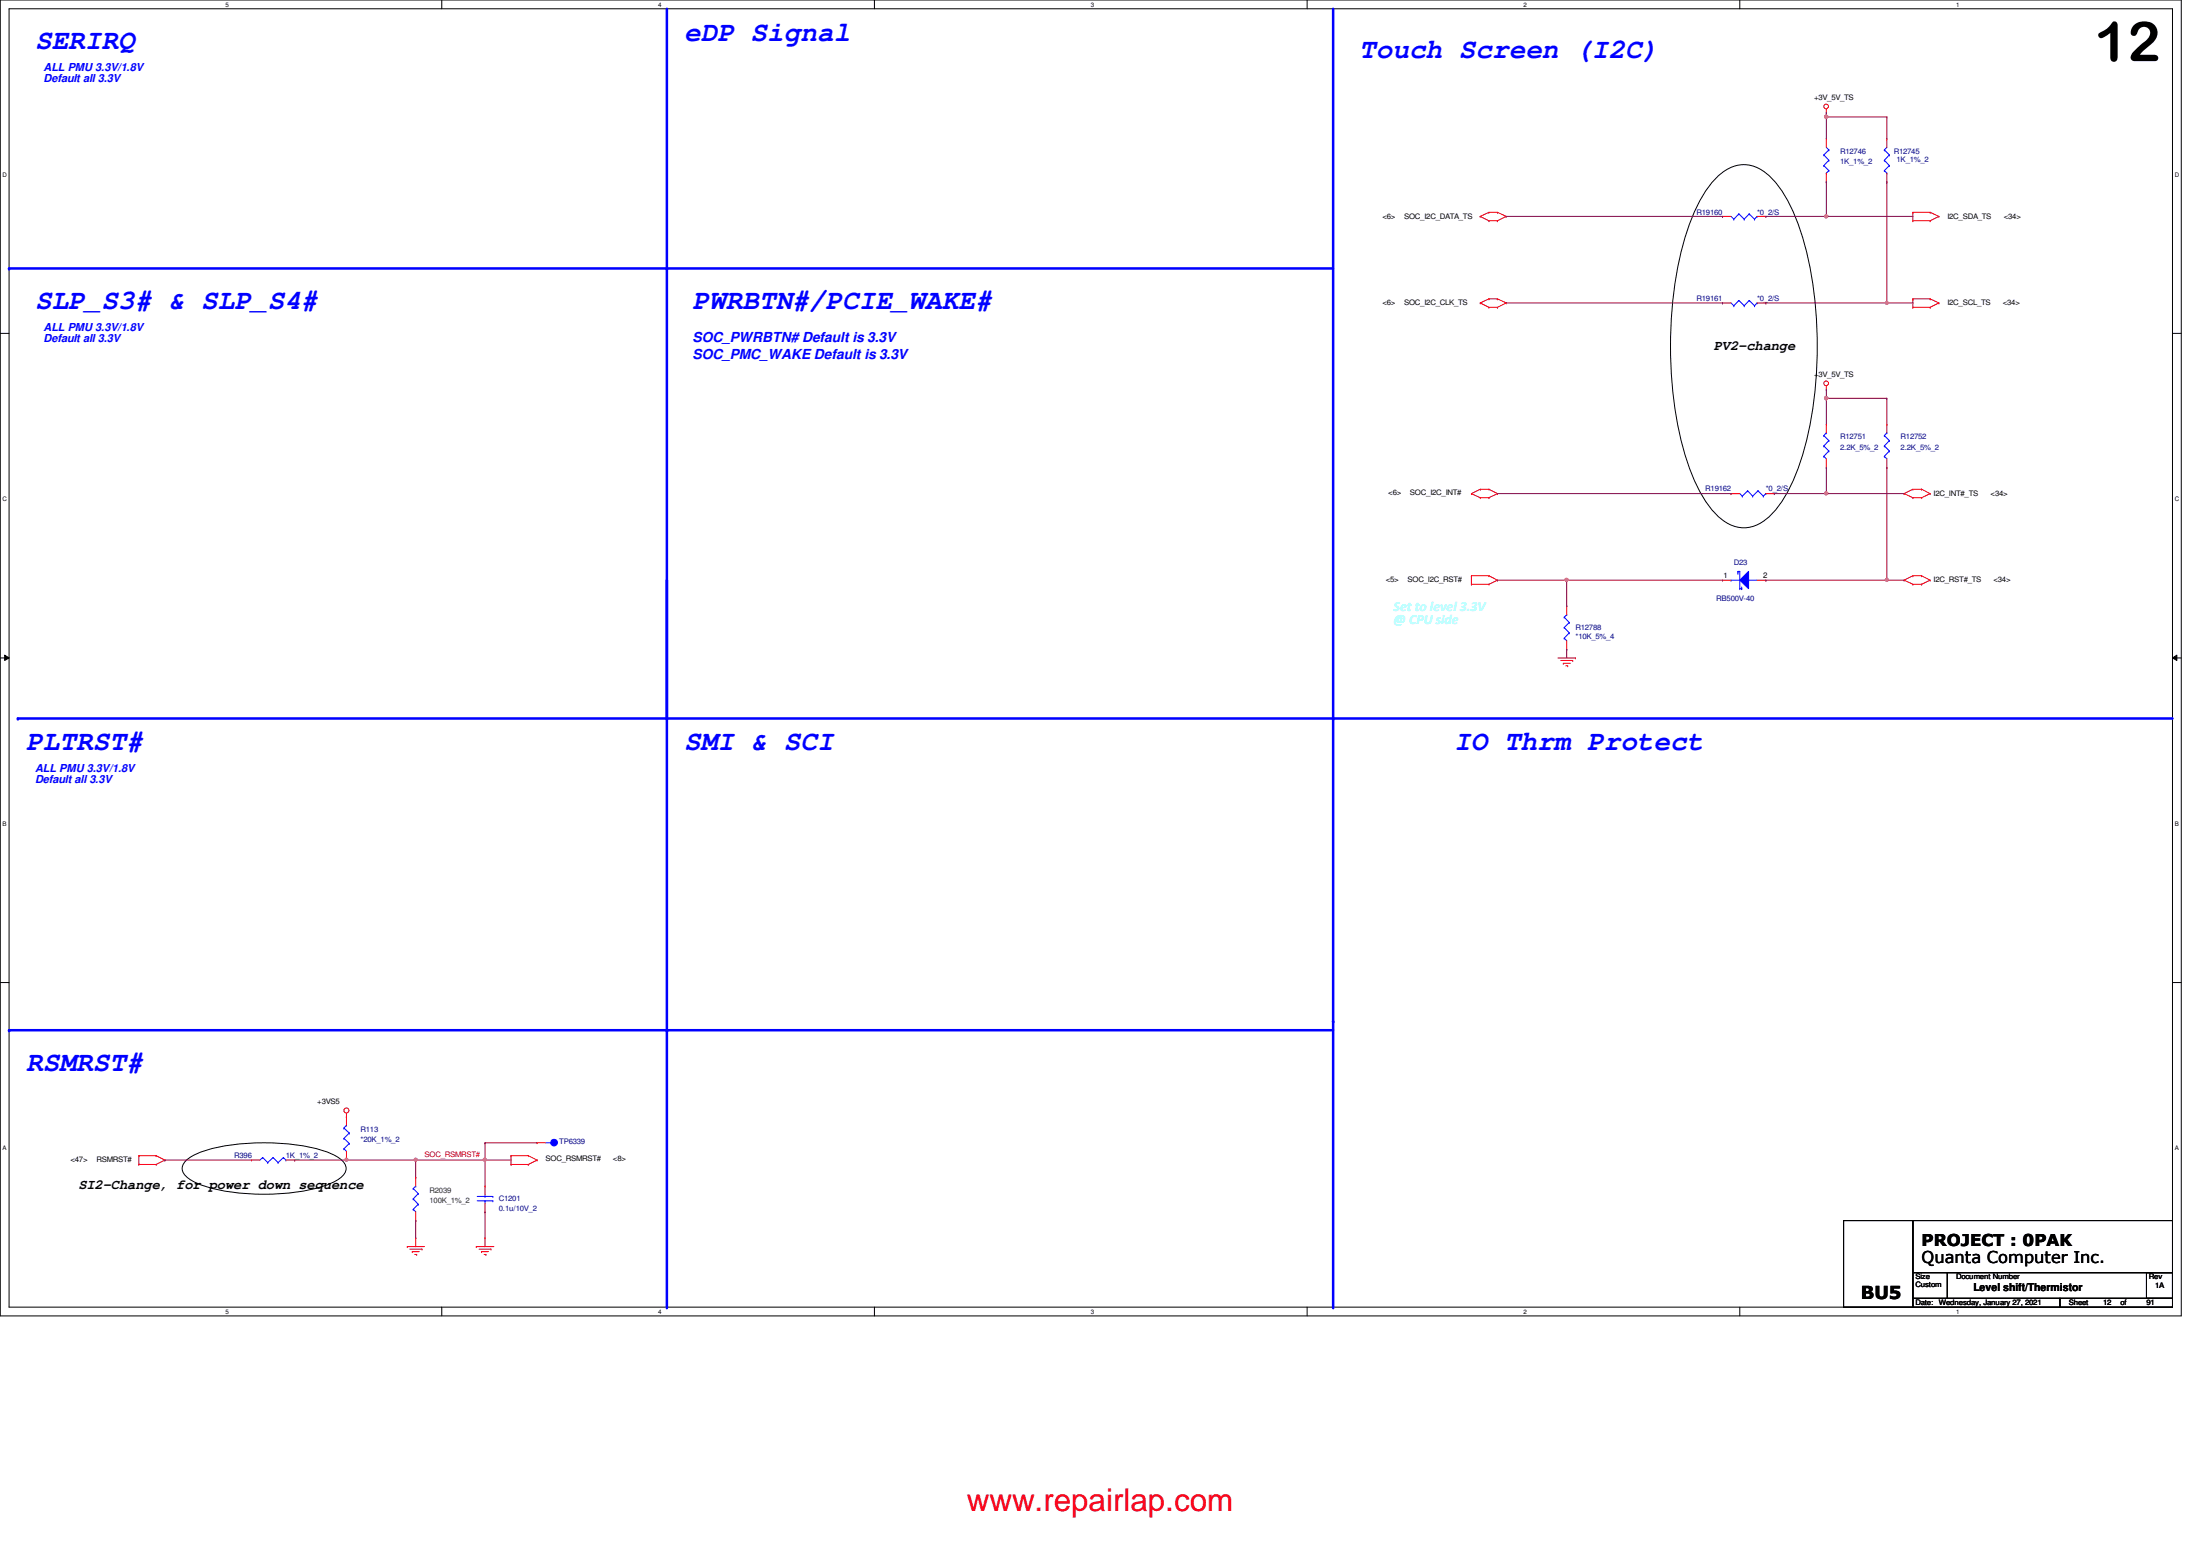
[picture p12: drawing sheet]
<svg xmlns="http://www.w3.org/2000/svg" width="297mm" height="210mm" viewBox="0 0 297 210" stroke-linecap="round" stroke-linejoin="round" font-family="sans-serif">
<path d="M0 0h294.5v177.6h-294.5zM1.2 1.2h292.1v175.2h-292.1z" fill="none" stroke="#000" stroke-width=".14"/>
<g fill="#fff">
<path d="M30.4 .1h.5v1h-.5z"/>
<path d="M30.4 176.6h.5v.9h-.5z"/>
</g>
<path d="M59.6 0v1.2M59.6 176.4v1.2" fill="none" stroke="#000" stroke-width=".14"/>
<g fill="#fff">
<path d="M88.9 .1h.4v1h-.4z"/>
<path d="M88.9 176.6h.4v.9h-.4z"/>
</g>
<path d="M118.1 0v1.2M118.1 176.4v1.2" fill="none" stroke="#000" stroke-width=".14"/>
<g fill="#fff">
<path d="M147.3 .1h.4v1h-.4z"/>
<path d="M147.3 176.6h.4v.9h-.4z"/>
</g>
<path d="M176.5 0v1.2M176.5 176.4v1.2" fill="none" stroke="#000" stroke-width=".14"/>
<g fill="#fff">
<path d="M205.7 .1h.5v1h-.5z"/>
<path d="M205.7 176.6h.5v.9h-.5z"/>
</g>
<path d="M234.9 0v1.2M234.9 176.4v1.2" fill="none" stroke="#000" stroke-width=".14"/>
<g fill="#fff">
<path d="M264.1 .1h.5v1h-.5z"/>
<path d="M264.1 176.6h.5v.9h-.5z"/>
<path d="M.3 23.1h.6v.9h-.6z"/>
<path d="M293.6 23.1h.6v.9h-.6z"/>
<path d="M.3 66.9h.6v.9h-.6z"/>
<path d="M293.6 66.9h.6v.9h-.6z"/>
</g>
<path d="M0 45h1.2M293.3 45h1.2" fill="none" stroke="#000" stroke-width=".14"/>
<g fill="#fff">
<path d="M.3 110.7h.6v.9h-.6z"/>
<path d="M293.6 110.7h.6v.9h-.6z"/>
</g>
<path d="M0 88.8h1.2M.6 88.4l.6 .4-.6 .4zM293.3 88.8l.6-.4v.8zM293.3 88.8h1.2" fill="none" stroke="#000" stroke-width=".14"/>
<path d="M.6 88.4l.6 .4-.6 .4zM293.3 88.8l.6-.4v.8z" fill="#000"/>
<g fill="#fff">
<path d="M.3 154.5h.6v.9h-.6z"/>
<path d="M293.6 154.5h.6v.9h-.6z"/>
</g>
<path d="M0 132.6h1.2M293.3 132.6h1.2" fill="none" stroke="#000" stroke-width=".14"/>
<path d="M180 1.2v95.8" fill="none" stroke="#00f" stroke-width=".34"/>
<circle cx="180" cy="97" r=".17" fill="#00f"/>
<path d="M90 36.2v60.8" fill="none" stroke="#00f" stroke-width=".34"/>
<circle cx="90" cy="97" r=".17" fill="#00f"/>
<path d="M1.2 36.2h88.8" fill="none" stroke="#00f" stroke-width=".34"/>
<circle cx="1.2" cy="36.2" r=".17" fill="#00f"/>
<path d="M90 36.2h90" fill="none" stroke="#00f" stroke-width=".34"/>
<circle cx="90" cy="36.2" r=".17" fill="#00f"/>
<path d="M2.4 97h87.6" fill="none" stroke="#00f" stroke-width=".34"/>
<circle cx="2.4" cy="97" r=".17" fill="#00f"/>
<path d="M90 97h90" fill="none" stroke="#00f" stroke-width=".34"/>
<circle cx="90" cy="97" r=".17" fill="#00f"/>
<path d="M90 78.3v60.8" fill="none" stroke="#00f" stroke-width=".34"/>
<circle cx="90" cy="139.1" r=".17" fill="#00f"/>
<path d="M1.2 139.1h88.8" fill="none" stroke="#00f" stroke-width=".34"/>
<circle cx="1.2" cy="139.1" r=".17" fill="#00f"/>
<path d="M90 139.1h90" fill="none" stroke="#00f" stroke-width=".34"/>
<circle cx="90" cy="139.1" r=".17" fill="#00f"/>
<path d="M180 97v40.9" fill="none" stroke="#00f" stroke-width=".34"/>
<circle cx="180" cy="137.9" r=".17" fill="#00f"/>
<path d="M180 137.9v38.5" fill="none" stroke="#00f" stroke-width=".34"/>
<circle cx="180" cy="176.4" r=".17" fill="#00f"/>
<path d="M90 139.1v37.3" fill="none" stroke="#00f" stroke-width=".34"/>
<circle cx="90" cy="176.4" r=".17" fill="#00f"/>
<path d="M90 1.2v35" fill="none" stroke="#00f" stroke-width=".34"/>
<circle cx="90" cy="36.2" r=".17" fill="#00f"/>
<path d="M180 97h113.3" fill="none" stroke="#00f" stroke-width=".34"/>
<circle cx="180" cy="97" r=".17" fill="#00f"/>
<path d="M231.8 23.9a4.7 4.7 0 0 1 7.3 0 19.2 19.2 0 0 1 4.2 8 55.4 55.4 0 0 1 0 29.7 19.3 19.3 0 0 1-4.2 7.9 4.7 4.7 0 0 1-7.3 0 19.2 19.2 0 0 1-4.2-7.9 55.7 55.7 0 0 1 0-29.7 19.1 19.1 0 0 1 4.2-8zM25.1 156.7a11.1 11.1 0 0 1 5.9-2.1 30.8 30.8 0 0 1 13 .8 4.5 4.5 0 0 1 2.6 1.8 1.57 1.57 0 0 1-.9 2 16.2 16.2 0 0 1-6.9 1.9 28.9 28.9 0 0 1-11.5-1.1 4.5 4.5 0 0 1-2.6-1.8l-.1-.5 .1-.5zM248.9 164.8h9.4v11.6h-9.4zM258.3 164.8h35v7h-35zM258.3 171.8h4.6v3.5h-4.6zM258.3 175.3h19.8v1.1h-19.8zM262.9 171.8h30.4v3.5h-30.4zM278.1 175.3h15.2v1.1h-15.2zM289.8 171.8h3.5v3.5h-3.5z" fill="none" stroke="#000" stroke-width=".14"/>
<g fill="none" stroke="#f00" stroke-width=".14">
<path d="M246.6 15.2h.1M246.6 14.7v.5M199.9 29.2h.1M199.9 29.2l1.1 .6M201 28.7h.1M201 29.8h.1M201 28.7h1.2M201 29.8h1.2M201 28.7l-1.1 .5M202.2 28.7h.1M202.2 29.8h.1M202.2 28.7l1.2 .5"/>
<path d="M203.4 29.2h.1M203.4 29.2l-1.2 .6M258.3 28.7h.1M258.3 29.8h.1M258.3 28.7h2.3M258.3 28.7v1.1M258.3 29.8h2.3M260.6 28.7h.1M260.6 29.8h.1M260.6 28.7l1.2 .5M261.8 29.2h.1M261.8 29.2l-1.2 .6"/>
<path d="M199.9 40.9h.1M199.9 40.9l1.1 .6M201 40.3h.1M201 41.5h.1M201 40.3h1.2M201 41.5h1.2M201 40.3l-1.1 .6M202.2 40.3h.1M202.2 41.5h.1M202.2 40.3l1.2 .6M203.4 40.9h.1M203.4 40.9l-1.2 .6"/>
<path d="M246.6 52.6h.1M246.6 52.1v.5M258.3 40.3h.1M258.3 41.5h.1M258.3 40.3v1.2M258.3 40.3h2.3M258.3 41.5h2.3M260.6 40.3h.1M260.6 41.5h.1M260.6 40.3l1.2 .6M261.8 40.9h.1M261.8 40.9l-1.2 .6"/>
<path d="M198.7 66.6h.1M198.7 77.7h.1M198.7 78.9h.1M198.7 77.7h2.3M198.7 78.9h2.3M198.7 66.6l1.2 .6M198.7 77.7v1.2M199.9 66h.1M199.9 67.2h.1M199.9 66h1.1M199.9 67.2h1.1M199.9 66l-1.2 .6"/>
<path d="M201 66h.1M201 67.2h.1M201 77.7h.1M201 78.9h.1M201 66l1.2 .6M201 77.7l1.2 .6M202.2 66.6h.1M202.2 78.3h.1M202.2 66.6l-1.2 .6M202.2 78.3l-1.2 .6M233.7 66.6h.1M233.7 66.6h1.2"/>
<path d="M238.4 66.6h1.2M239.6 66.6h.1M257.1 66.6h.1M257.1 78.3h.1M257.1 66.6l1.2 .6M257.1 78.3l1.2 .6M258.3 66h.1M258.3 67.2h.1M258.3 77.7h.1M258.3 78.9h.1M258.3 66h1.2M258.3 66l-1.2 .6"/>
<path d="M258.3 67.2h1.2M258.3 77.7h1.2M258.3 77.7l-1.2 .6M258.3 78.9h1.2M259.5 66h.1M259.5 67.2h.1M259.5 77.7h.1M259.5 78.9h.1M259.5 66l1.1 .6M259.5 77.7l1.1 .6M260.6 66.6h.1M260.6 78.3h.1"/>
<path d="M260.6 66.6l-1.1 .6M260.6 78.3l-1.1 .6M210.4 88.8h2.3M210.7 89.2h1.6M211.1 89.5h.1M211.1 89.5h.9M211.4 89.9h.3M211.5 87.6h.1M211.5 81.8h.1M211.5 81.8v1.2M211.5 86.5v1.1M211.7 89.9h.1"/>
<path d="M212.3 89.2h.1M212.7 88.8h.1M18.8 157.2h.1M18.8 156h.1M18.8 157.2h2.3M18.8 156h2.3M18.8 156v1.2M21.1 156h.1M21.1 157.2h.1M21.1 156l1.2 .6M22.3 156.6h.1M22.3 156.6l-1.2 .6"/>
<path d="M46.8 150.7h.1M46.8 150.3v.4M56.1 158.9h.1M56.1 158.9v1.2M69 157.2h.1M69 156h.1M69 157.2h2.3M69 156v1.2M69 156h2.3M71.3 157.2h.1M71.3 156h.1M71.3 156l1.2 .6"/>
<path d="M72.5 156.6h.1M72.5 156.6l-1.2 .6M55 168.3h.1M55 168.3h2.3M55.3 168.6h1.7M55.7 169h.1M55.7 169h.9M56 169.3h.3M56.1 167.1h.1M56.1 164.8h.1M56.1 163.6v1.2M56.1 167.1v1.2"/>
<path d="M56.3 169.3h.1M57 168.6h.1M64.3 168.3h.1M64.3 168.3h2.4M64.7 168.6h1.6M65 169h.1M65 169h1M65.4 169.3h.2M65.5 167.1h.1M65.5 167.1v1.2M65.6 169.3h.1M66.3 168.6h.1"/>
<circle cx="246.6" cy="14.4" r=".32"/>
<circle cx="246.6" cy="51.7" r=".32"/>
<circle cx="46.8" cy="149.9" r=".34"/>
</g>
<g fill="none" stroke="#00f" stroke-width=".14">
<path d="M234.9 66.6l.3 .4M235.2 67h.1M236 66.3h.1M236 66.3l-.8 .7M236 66.3l.6 .7M236.6 67h.1M237.4 66.3h.1M237.4 66.3l-.8 .7M237.4 66.3l.7 .7M238.1 67h.1M238.4 66.6h.1M238.4 66.6l-.3 .4"/>
<path d="M211.2 86.1h.1M211.2 84.7h.1M211.2 83.3h.1M211.2 86.1l.3 .4M211.2 84.7l.7 .7M211.2 83.3l.7 .7M211.5 83h.1M211.5 83l-.3 .3M211.9 85.4h.1M211.9 84h.1M211.9 85.4l-.7 .7M211.9 84l-.7 .7"/>
<path d="M55.8 163.2h.1M55.8 161.8h.1M55.8 160.4h.1M55.8 163.2l.3 .4M55.8 161.8l.7 .8M55.8 160.4l.7 .7M56.1 160.1h.1M56.1 160.1l-.3 .3M56.5 162.6h.1M56.5 161.1h.1M56.5 162.6l-.7 .6M56.5 161.1l-.7 .7"/>
</g>
<circle cx="74.8" cy="154.2" r=".45" fill="#00f"/>
<g fill="none" stroke="#00f" stroke-width=".14">
<path d="M246.6 19.9l.3 .3M246.2 20.9h.1M246.2 22.4h.1M246.2 20.9l.7 .7M246.2 22.4l.7 .6M246.6 23.4h.1M246.9 20.2h.1M246.9 21.6h.1M246.9 23h.1M246.9 20.2l-.7 .7M246.9 21.6l-.7 .8M246.9 23l-.3 .4"/>
<path d="M73.7 154.3h.7M74.4 154.3h.1"/>
<circle cx="74.8" cy="154.2" r=".45"/>
</g>
<path d="M246.6 18.7h.1M246.6 18.7v1.2M246.6 24.6h.1M246.6 23.4v1.2M72.5 154.3h.1M72.5 154.3h1.2" fill="none" stroke="#f00" stroke-width=".14"/>
<path d="M236.1 77.1v2.4l-1.2-1.2z" fill="#00f"/>
<g fill="none" stroke="#00f" stroke-width=".14">
<path d="M254.8 19.9l-.4 .3M233.7 29.2l.4 .4M234.1 29.6h.1M234.8 28.9h.1M234.8 28.9l-.7 .7M234.8 28.9l.7 .7M235.5 29.6h.1M236.2 28.9h.1M236.2 28.9l-.7 .7M236.2 28.9l.7 .7M236.9 29.6h.1M237.2 29.2h.1"/>
<path d="M237.2 29.2l-.3 .4M254.4 20.2h.1M254.4 21.6h.1M254.4 23h.1M254.4 20.2l.7 .7M254.4 21.6l.7 .8M254.4 23l.4 .4M254.8 23.4h.1M255.1 20.9h.1M255.1 22.4h.1M255.1 20.9l-.7 .7M255.1 22.4l-.7 .6"/>
<path d="M233.7 40.9l.4 .4M234.1 41.3h.1M234.8 40.6h.1M234.8 40.6l-.7 .7M234.8 40.6l.7 .7M235.5 41.3h.1M236.2 40.6h.1M236.2 40.6l-.7 .7M236.2 40.6l.7 .7M236.9 41.3h.1M237.2 40.9h.1M237.2 40.9l-.3 .4"/>
<path d="M246.2 58.8h.1M246.2 58.8l.7 .7M246.6 58.4h.1M246.6 58.4l-.4 .4M246.9 59.5h.1M246.9 59.5l-.7 .7M254.4 58.8h.1M254.4 58.8l.7 .7M254.8 58.4h.1M254.8 58.4l-.4 .4M255.1 59.5h.1M255.1 59.5l-.7 .7"/>
<path d="M233.7 78.3h.1M233.7 78.3h1.2M234.7 77.1h.1M234.7 77.4h.1M234.7 77.1h.2v2.4M234.7 77.1v.3M234.9 79.5h.1M234.9 79.5h.3M235.2 79.5h.1M235.2 79.2v.3M236.1 77.1v2.4l-1.2-1.2zM236.1 78.3h.1"/>
<path d="M236.1 78.3h1.1M246.2 61.6h.1M246.2 60.2h.1M246.2 61.6l.4 .3M246.2 60.2l.7 .7M246.9 60.9h.1M246.9 60.9l-.7 .7M254.4 61.6h.1M254.4 60.2h.1M254.4 61.6l.4 .3M254.4 60.2l.7 .7M255.1 60.9h.1"/>
<path d="M255.1 60.9l-.7 .7M35.5 156.3h.1M35.5 156.3l-.4 .3M35.5 156.3l.6 .6M36.1 156.9h.1M36.9 156.3h.1M36.9 156.3l-.8 .6M36.9 156.3l.6 .6M37.5 156.9h.1M38.3 156.3h.1M38.3 156.3l-.8 .6M38.3 156.3l.3 .3"/>
<path d="M38.6 156.6h.1M46.4 155.1h.1M46.4 153.7h.1M46.4 152.3h.1M46.4 155.1l.4 .3M46.4 153.7l.8 .6M46.4 152.3l.8 .7M46.8 151.9h.1M46.8 151.9l-.4 .4M47.2 154.3h.1M47.2 153h.1M47.2 154.3l-.8 .8"/>
<path d="M47.2 153l-.8 .7M64.4 162.1h2.1M64.4 161.5h2.1M65.5 161.5h.1M65.5 162.1h.1M65.5 161.2v.3M65.5 162.1v.3M66.5 162.1h.1M66.5 161.5h.1"/>
</g>
<g fill="none" stroke="#f00" stroke-width=".14">
<path d="M254.8 18.7h.1M254.8 18.7v1.2M232.6 29.2h.1M232.6 29.2h1.1M237.2 29.2h1.2M238.4 29.2h.1M254.8 24.6h.1M254.8 23.4v1.2M232.6 40.9h.1M232.6 40.9h1.1M237.2 40.9h1.2M238.4 40.9h.1"/>
<path d="M246.6 57.3h.1M246.6 57.3v1.1M254.8 57.3h.1M254.8 57.3v1.1M232.6 78.3h.1M232.6 78.3h1.1M237.2 78.3h1.2M238.4 78.3h.1M246.6 63.1h.1M246.6 61.9v1.2M254.8 63.1h.1M254.8 61.9v1.2"/>
<path d="M33.9 156.6h.1M33.9 156.6h1.2M38.6 156.6h1.2M39.8 156.6h.1M46.8 156.6h.1M46.8 150.7h.1M46.8 150.7v1.2M46.8 155.4v1.2M65.5 160.1h.1M65.5 163.6h.1M65.5 160.1v1.1M65.5 162.4v1.2"/>
</g>
<path d="M46.8 156.6h18.7M56.1 156.6h.1" fill="none" stroke="#800040" stroke-width=".14"/>
<path d="M56 156.4h.3v.1v.2l-.2 .1-.1-.1z" fill-rule="evenodd" fill="#f0f"/>
<path d="M56 156.4h.3v.1v.2l-.2 .1-.1-.1z" fill="none" stroke="#f0f" stroke-width=".14"/>
<g fill="none" stroke="#800040" stroke-width=".14">
<path d="M246.6 52.6h.1M246.6 53.8h.1M246.6 52.6v4.7M246.6 53.8h8.2M22.3 156.6h.1M22.3 156.6h11.6M56.1 156.6h.1M56.1 156.6v2.3M65.5 156.6h.1M65.5 156.6h3.5M65.5 156.6v3.5M56.1 164.8h.1"/>
<path d="M56.1 164.8v2.3M65.5 163.6h.1M65.5 163.6v3.5"/>
</g>
<path d="M246.4 53.6h.3l.1 .1-.1 .2-.2 .1-.1-.1z" fill-rule="evenodd" fill="#f0f"/>
<path d="M246.4 53.6h.3l.1 .1-.1 .2-.2 .1-.1-.1z" fill="none" stroke="#f0f" stroke-width=".14"/>
<path d="M246.6 15.2h.1M246.6 15.2v.6M254.8 53.8h.1M254.8 53.8v3.5" fill="none" stroke="#800040" stroke-width=".14"/>
<path d="M246.4 15.6h.3l.1 .1-.1 .2-.2 .1-.1-.1z" fill-rule="evenodd" fill="#f0f"/>
<path d="M246.4 15.6h.3l.1 .1-.1 .2-.2 .1-.1-.1z" fill="none" stroke="#f0f" stroke-width=".14"/>
<path d="M246.6 15.8h.1M246.6 15.8h8.2M246.6 15.8v2.9M254.8 15.8h.1M254.8 15.8v2.9M246.6 63.1h.1M246.6 63.1v3.5M254.8 63.1h.1M254.8 63.1v15.2" fill="none" stroke="#800040" stroke-width=".14"/>
<path d="M254.6 78.1h.3l.1 .2-.1 .1-.1 .1-.2-.1z" fill-rule="evenodd" fill="#f0f"/>
<path d="M254.6 78.1h.3l.1 .2-.1 .1-.1 .1-.2-.1z" fill="none" stroke="#f0f" stroke-width=".14"/>
<path d="M246.6 24.6h.1M246.6 24.6v4.6M254.8 24.6h.1M254.8 24.6v16.3" fill="none" stroke="#800040" stroke-width=".14"/>
<path d="M254.6 40.7h.3l.1 .2-.1 .1-.1 .1-.2-.1z" fill-rule="evenodd" fill="#f0f"/>
<path d="M254.6 40.7h.3l.1 .2-.1 .1-.1 .1-.2-.1z" fill="none" stroke="#f0f" stroke-width=".14"/>
<path d="M203.4 29.2h29.2M232.6 29.2h.1M238.4 29.2h.1M238.4 29.2h8.2" fill="none" stroke="#800040" stroke-width=".14"/>
<path d="M246.4 29.1h.3l.1 .1-.1 .1-.2 .1-.1-.1z" fill-rule="evenodd" fill="#f0f"/>
<path d="M246.4 29.1h.3l.1 .1-.1 .1-.2 .1-.1-.1z" fill="none" stroke="#f0f" stroke-width=".14"/>
<path d="M246.6 29.2h.1M246.6 29.2h11.7M202.2 66.6h31.5M233.7 66.6h.1M239.6 66.6h.1M239.6 66.6h7" fill="none" stroke="#800040" stroke-width=".14"/>
<path d="M246.4 66.4h.3l.1 .2-.1 .1-.2 .1-.1-.1z" fill-rule="evenodd" fill="#f0f"/>
<path d="M246.4 66.4h.3l.1 .2-.1 .1-.2 .1-.1-.1z" fill="none" stroke="#f0f" stroke-width=".14"/>
<path d="M203.4 40.9h29.2M232.6 40.9h.1M238.4 40.9h.1M238.4 40.9h19.9M254.8 40.9h.1M202.2 78.3h30.4M211.5 78.3h.1M246.6 66.6h.1M246.6 66.6h10.5" fill="none" stroke="#800040" stroke-width=".14"/>
<path d="M211.3 78.1h.4v.2v.1l-.2 .1-.2-.1z" fill-rule="evenodd" fill="#f0f"/>
<path d="M211.3 78.1h.4v.2v.1l-.2 .1-.2-.1z" fill="none" stroke="#f0f" stroke-width=".14"/>
<path d="M211.5 78.3v3.5M238.4 78.3h.1M238.4 78.3h18.7M254.8 78.3h.1M211.5 87.6h.1M211.5 81.8h.1M211.5 87.6v1.2M39.8 156.6h.1M39.8 156.6h7" fill="none" stroke="#800040" stroke-width=".14"/>
<path d="M46.6 156.4h.3l.1 .1-.1 .2-.1 .1-.2-.1z" fill-rule="evenodd" fill="#f0f"/>
<path d="M46.6 156.4h.3l.1 .1-.1 .2-.1 .1-.2-.1z" fill="none" stroke="#f0f" stroke-width=".14"/>
<path d="M65.5 154.3h.1M65.5 156.6h.1M65.5 154.3h7M65.5 154.3v2.3" fill="none" stroke="#800040" stroke-width=".14"/>
<path d="M65.3 156.4h.3l.1 .1-.1 .2-.2 .1-.1-.1z" fill-rule="evenodd" fill="#f0f"/>
<path d="M65.3 156.4h.3l.1 .1-.1 .2-.2 .1-.1-.1z" fill="none" stroke="#f0f" stroke-width=".14"/>
<path d="M56 156.4h.3v.1v.2l-.2 .1-.1-.1z" fill-rule="evenodd" fill="#f0f"/>
<path d="M56 156.4h.3v.1v.2l-.2 .1-.1-.1z" fill="none" stroke="#f0f" stroke-width=".14"/>
<path d="M246.4 53.6h.3l.1 .1-.1 .2-.2 .1-.1-.1z" fill-rule="evenodd" fill="#f0f"/>
<path d="M246.4 53.6h.3l.1 .1-.1 .2-.2 .1-.1-.1z" fill="none" stroke="#f0f" stroke-width=".14"/>
<path d="M246.4 15.6h.3l.1 .1-.1 .2-.2 .1-.1-.1z" fill-rule="evenodd" fill="#f0f"/>
<path d="M246.4 15.6h.3l.1 .1-.1 .2-.2 .1-.1-.1z" fill="none" stroke="#f0f" stroke-width=".14"/>
<path d="M254.6 78.1h.3l.1 .2-.1 .1-.1 .1-.2-.1z" fill-rule="evenodd" fill="#f0f"/>
<path d="M254.6 78.1h.3l.1 .2-.1 .1-.1 .1-.2-.1z" fill="none" stroke="#f0f" stroke-width=".14"/>
<path d="M254.6 40.7h.3l.1 .2-.1 .1-.1 .1-.2-.1z" fill-rule="evenodd" fill="#f0f"/>
<path d="M254.6 40.7h.3l.1 .2-.1 .1-.1 .1-.2-.1z" fill="none" stroke="#f0f" stroke-width=".14"/>
<path d="M246.4 29.1h.3l.1 .1-.1 .1-.2 .1-.1-.1z" fill-rule="evenodd" fill="#f0f"/>
<path d="M246.4 29.1h.3l.1 .1-.1 .1-.2 .1-.1-.1z" fill="none" stroke="#f0f" stroke-width=".14"/>
<path d="M246.4 66.4h.3l.1 .2-.1 .1-.2 .1-.1-.1z" fill-rule="evenodd" fill="#f0f"/>
<path d="M246.4 66.4h.3l.1 .2-.1 .1-.2 .1-.1-.1z" fill="none" stroke="#f0f" stroke-width=".14"/>
<path d="M211.3 78.1h.4v.2v.1l-.2 .1-.2-.1z" fill-rule="evenodd" fill="#f0f"/>
<path d="M211.3 78.1h.4v.2v.1l-.2 .1-.2-.1z" fill="none" stroke="#f0f" stroke-width=".14"/>
<path d="M46.6 156.4h.3l.1 .1-.1 .2-.1 .1-.2-.1z" fill-rule="evenodd" fill="#f0f"/>
<path d="M46.6 156.4h.3l.1 .1-.1 .2-.1 .1-.2-.1z" fill="none" stroke="#f0f" stroke-width=".14"/>
<path d="M65.3 156.4h.3l.1 .1-.1 .2-.2 .1-.1-.1z" fill-rule="evenodd" fill="#f0f"/>
<path d="M65.3 156.4h.3l.1 .1-.1 .2-.2 .1-.1-.1z" fill="none" stroke="#f0f" stroke-width=".14"/>
<text font-size="7.5" x="282.8" y="8.3">12</text>
<text font-size="4.2" fill="#f00" x="130.5" y="203.9">www.repairlap.com</text>
<g font-size="3.7" fill="#00f">
<text x="92.4" y="5.5">eDP Signal</text>
<text x="4.7" y="6.6">SERIRQ</text>
<text x="183.5" y="7.8">Touch Screen (I2C)</text>
<text x="4.7" y="41.7">SLP_S3# &amp; SLP_S4#</text>
<text x="93.5" y="41.7">PWRBTN#/PCIE_WAKE#</text>
<text x="3.6" y="101.3">PLTRST#</text>
<text x="92.4" y="101.3">SMI &amp; SCI</text>
<text x="196.3" y="101.3">IO Thrm Protect</text>
<text x="3.6" y="144.5">RSMRST#</text>
</g>
<text font-size="2.4" x="251.2" y="175.3">BU5</text>
<g font-size="2.2">
<text x="259.5" y="170.5">Quanta Computer Inc.</text>
<text x="259.5" y="168.1">PROJECT : 0PAK</text>
</g>
<g font-size="1.9" fill="#00f">
<text x="93.5" y="46.1">SOC_PWRBTN# Default is 3.3V</text>
<text x="93.5" y="48.4">SOC_PMC_WAKE Default is 3.3V</text>
</g>
<g font-size="1.9">
<text x="231.4" y="47.2">PV2-change</text>
<text x="10.6" y="160.5">SI2-Change, for power down sequence</text>
</g>
<g font-size="1.9" fill="#80ffff">
<text x="188.2" y="82.4">Set to level 3.3V</text>
<text x="188.2" y="84.3">@ CPU side</text>
</g>
<g font-size="1.5" fill="#00f">
<text x="5.9" y="9.6">ALL PMU 3.3V/1.8V</text>
<text x="5.9" y="11.1">Default all 3.3V</text>
<text x="5.9" y="44.6">ALL PMU 3.3V/1.8V</text>
<text x="5.9" y="46.1">Default all 3.3V</text>
<text x="4.7" y="104.2">ALL PMU 3.3V/1.8V</text>
<text x="4.7" y="105.7">Default all 3.3V</text>
</g>
<text font-size="1.5" x="266.4" y="174.3">Level shift/Thermistor</text>
<text font-size="1.1" x="238" y="78">2</text>
<g font-size="1">
<text x="244.9" y="13.5">+3V_5V_TS</text>
<text x="186.6" y="29.5">&lt;6&gt;</text>
<text x="189.6" y="29.5">SOC_I2C_DATA_TS</text>
<text x="262.9" y="29.5">I2C_SDA_TS</text>
<text x="270.5" y="29.5">&lt;34&gt;</text>
<text x="186.6" y="41.2">&lt;6&gt;</text>
<text x="189.6" y="41.2">SOC_I2C_CLK_TS</text>
<text x="262.9" y="41.2">I2C_SCL_TS</text>
<text x="270.4" y="41.2">&lt;34&gt;</text>
<text x="244.9" y="50.9">+3V_5V_TS</text>
<text x="187.4" y="66.8">&lt;6&gt;</text>
<text x="190.4" y="66.8">SOC_I2C_INT#</text>
<text x="261.1" y="66.9">I2C_INT#_TS</text>
<text x="268.8" y="66.9">&lt;34&gt;</text>
<text x="187.1" y="78.6">&lt;5&gt;</text>
<text x="190" y="78.6">SOC_I2C_RST#</text>
<text x="232.7" y="78">1</text>
<text x="261.1" y="78.6">I2C_RST#_TS</text>
<text x="269.2" y="78.6">&lt;34&gt;</text>
<text x="42.8" y="149.1">+3VS5</text>
<text x="9.5" y="156.9">&lt;47&gt;</text>
<text x="13" y="156.9">RSMRST#</text>
<text x="73.7" y="156.8">SOC_RSMRST#</text>
<text x="82.8" y="156.8">&lt;8&gt;</text>
<text x="258.6" y="173.7">Custom</text>
<text x="258.6" y="172.7">Size</text>
<text x="264.1" y="172.7">Document Number</text>
<text x="290.1" y="172.7">Rev</text>
<text x="291" y="173.8">1A</text>
<text x="258.6" y="176.1">Date:</text>
<text x="261.8" y="176.1">Wednesday, January 27, 2021</text>
<text x="279.3" y="176.1">Sheet</text>
<text x="284" y="176.1">12</text>
<text x="286.3" y="176.1">of</text>
<text x="289.8" y="176.1">91</text>
</g>
<g font-size="1" fill="#000080">
<text x="248.5" y="20.8">R12746</text>
<text x="248.5" y="22.2">1K_1%_2</text>
<text x="255.7" y="20.8">R12745</text>
<text x="256.1" y="21.9">1K_1%_2</text>
<text x="229.1" y="29">R19160</text>
<text x="237.2" y="29">*0_2/S</text>
<text x="229.1" y="40.6">R19161</text>
<text x="237.2" y="40.6">*0_2/S</text>
<text x="248.5" y="59.3">R12751</text>
<text x="256.6" y="59.3">R12752</text>
<text x="248.5" y="60.7">2.2K_5%_2</text>
<text x="256.6" y="60.7">2.2K_5%_2</text>
<text x="230.2" y="66.3">R19162</text>
<text x="238.4" y="66.3">*0_2/S</text>
<text x="234.1" y="76.3">D23</text>
<text x="231.7" y="81.1">RB500V-40</text>
<text x="212.7" y="85">R12788</text>
<text x="212.7" y="86.2">*10K_5%_4</text>
<text x="48.7" y="152.8">R113</text>
<text x="48.7" y="154.2">*20K_1%_2</text>
<text x="75.5" y="154.4">TP6339</text>
<text x="31.6" y="156.3">R396</text>
<text x="38.6" y="156.3">1K_1%_2</text>
<text x="67.3" y="162.1">C1201</text>
<text x="67.3" y="163.5">0.1u/10V_2</text>
</g>
<text font-size="1" fill="#f00" x="57.3" y="156.1">SOC_RSMRST#</text>
<g font-size="1" fill="#008000">
<text x="58" y="161">R2039</text>
<text x="58" y="162.4">100K_1%_2</text>
</g>
<g font-size=".8">
<text x="30.4" y=".9">5</text>
<text x="88.9" y=".9">4</text>
<text x="147.3" y=".9">3</text>
<text x="205.7" y=".9">2</text>
<text x="264.1" y=".9">1</text>
<text x=".3" y="23.8">D</text>
<text x="293.6" y="23.8">D</text>
<text x=".3" y="67.6">C</text>
<text x="293.6" y="67.6">C</text>
<text x=".3" y="111.5">B</text>
<text x="293.6" y="111.5">B</text>
<text x=".3" y="155.3">A</text>
<text x="293.6" y="155.3">A</text>
<text x="30.4" y="177.3">5</text>
<text x="88.9" y="177.3">4</text>
<text x="147.3" y="177.3">3</text>
<text x="205.7" y="177.3">2</text>
<text x="264.1" y="177.3">1</text>
</g>
</svg>
